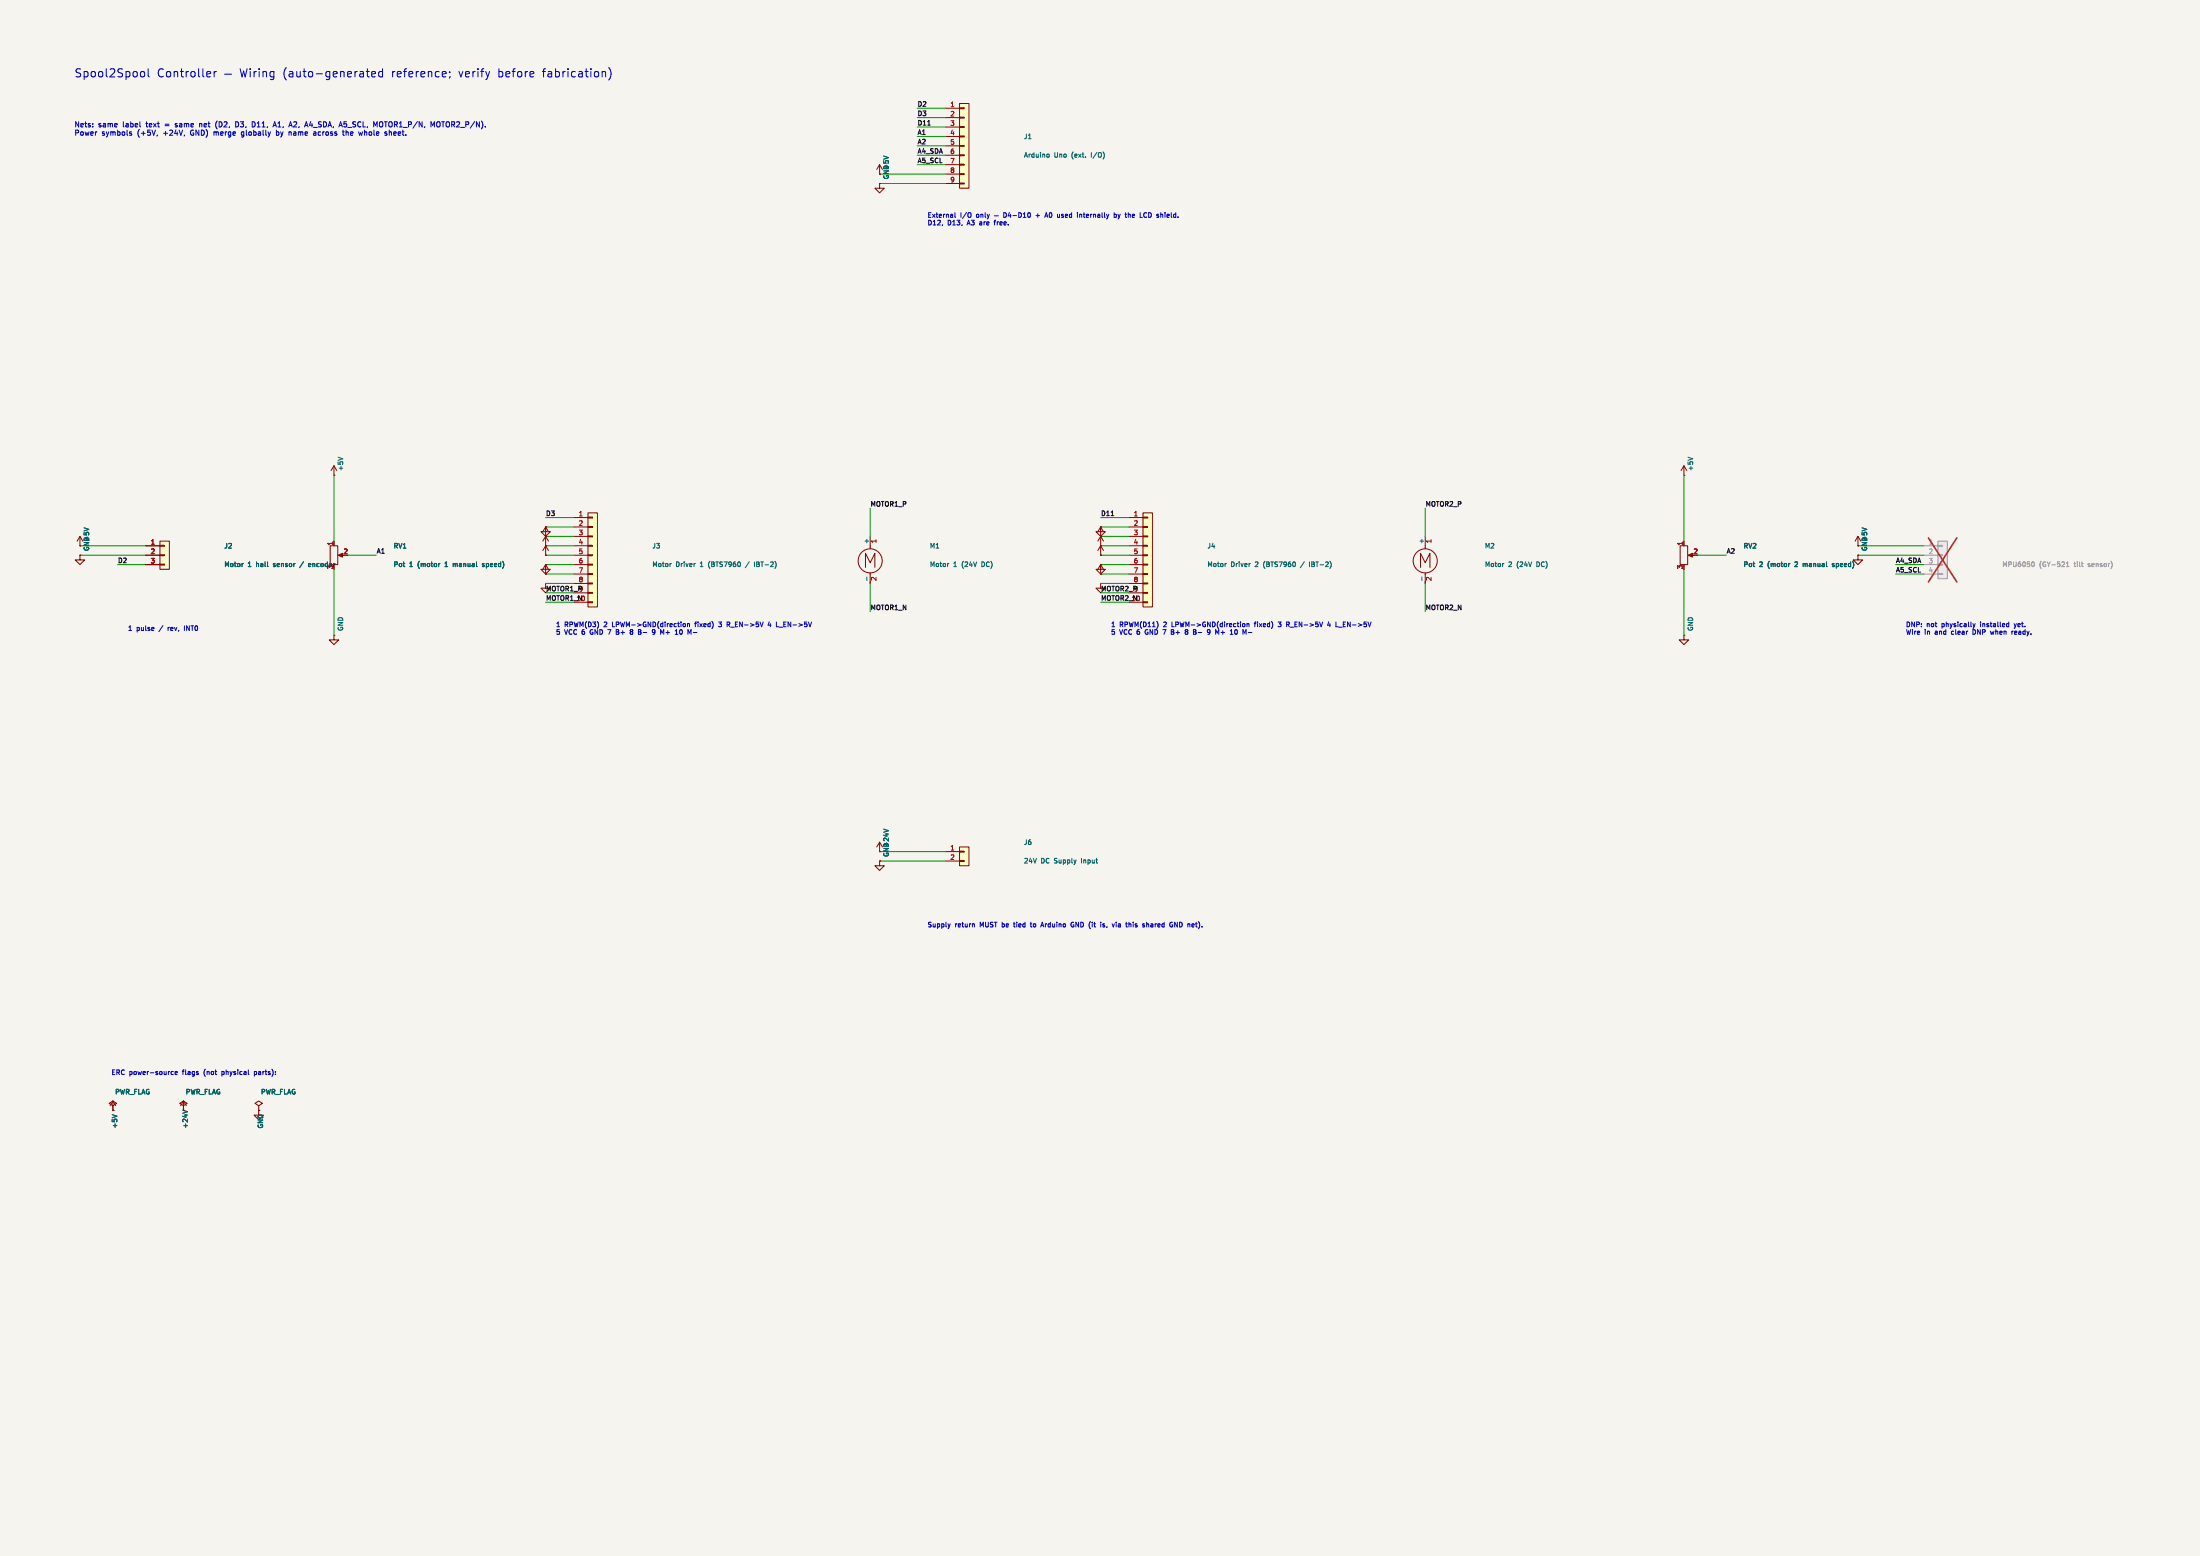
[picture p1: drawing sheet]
<svg xmlns="http://www.w3.org/2000/svg" width="594mm" height="420mm" viewBox="0 0 594 420" stroke-linecap="round" stroke-linejoin="round" font-family="sans-serif">
<path d="M0 0h594v420h-594z" fill="#f5f4ef" stroke="#f5f4ef" stroke-width=".27"/>
<path d="M259.1 228.6h2.5v5.1h-2.5z" fill="#ffffc2"/>
<g fill="none" stroke="#840000" stroke-width=".27">
<path d="M147.3 152.4v1.3h1.3l-1.3 1.2-1.3-1.2h1.3M147.3 152.4h.1M233.7 153.2v-3.8l1.2 2.5 1.3-2.5v3.8M234.9 144.8v3.3M234.9 154.6v2.9M297.2 142.2v1.3h1.2l-1.2 1.3-1.3-1.3h1.3M297.2 142.2h.1M297.2 144.8h.1M297.2 149.9h.1M297.2 154.9h.1M297.2 147.3h.1M297.2 152.4v1.3h1.2l-1.2 1.2-1.3-1.2h1.3"/>
<path d="M297.2 152.4h.1M297.2 157.5v1.3h1.2l-1.2 1.2-1.3-1.2h1.3M297.2 157.5h.1M297.2 142.2l-.8 1.3M297.2 142.2l.7 1.3M297.2 142.2v7.7M297.2 152.4v2.5M297.2 147.3l-.8 1.3M297.2 147.3l.7 1.3M297.2 152.4l-.8 1.3M297.2 152.4l.7 1.3M297.2 144.8l-.8 1.3"/>
<path d="M297.2 144.8l.7 1.3M383.5 153.2v-3.8l1.3 2.5 1.3-2.5v3.8M384.8 144.8v3.3M384.8 154.6v2.9M237.5 232.4v1.3h1.3l-1.3 1.3-1.3-1.3h1.3M237.5 232.4h.1M237.5 229.9h.1M237.5 227.3l-.8 1.3M237.5 227.3l.8 1.3M237.5 227.3v2.6M255.3 229.9h3.8M255.3 232.4h3.8"/>
<path d="M259.1 228.6h2.5v5.1h-2.5zM259.1 229.7h1.2v.3h-1.2zM259.1 232.3h1.2v.2h-1.2zM30.5 299.7h.1M30.5 298.5l1-.7-1-.6-1 .6 1 .7v1.2M30.5 297.2l-.8 1.3M30.5 297.2l.7 1.3M30.5 297.2v2.5M49.5 298.5l1-.7-1-.6-1 .6 1 .7v1.2M49.5 299.7h.1M49.5 297.2l-.7 1.3M49.5 297.2l.8 1.3"/>
<path d="M49.5 297.2v2.5M69.8 298.5l1.1-.7-1.1-.6-1 .6 1 .7v1.2M69.8 299.7h.1M69.8 299.7v1.3h1.3l-1.3 1.3-1.2-1.3h1.2"/>
<circle cx="234.9" cy="151.4" r="3.3"/>
<circle cx="384.8" cy="151.4" r="3.3"/>
</g>
<path d="M234 155.7v1M256.1 152.1h.1M383.9 155.7v1M405.9 152.1h.2M238.6 223.8l1.3 .4M49.3 299.6l1.3 .5M30.3 300.9l1.3 .4" fill="none" stroke="#006464" stroke-width=".27"/>
<path d="M308.6 138.4h2.5v25.4h-2.5z" fill="#ffffc2"/>
<g fill="none" stroke="#840000" stroke-width=".27">
<path d="M304.8 139.7h3.8M308.6 138.4h2.5v25.4h-2.5zM308.6 139.6h1.3v.2h-1.3zM147.3 154.9h.1M147.3 152.4l-.7 1.3M147.3 152.4l.8 1.3M147.3 152.4v2.5M304.8 142.2h3.8M304.8 144.8h3.8M304.8 147.3h3.8M304.8 149.9h3.8M304.8 152.4h3.8"/>
<path d="M304.8 154.9h3.8M304.8 157.5h3.8M308.6 142.1h1.3v.3h-1.3zM308.6 144.7h1.3v.2h-1.3zM308.6 147.2h1.3v.2h-1.3zM308.6 149.7h1.3v.3h-1.3zM308.6 152.3h1.3v.2h-1.3zM308.6 154.8h1.3v.3h-1.3zM308.6 157.4h1.3v.2h-1.3zM308.6 159.9h1.3v.2h-1.3zM90.2 171.5v1.2h1.2l-1.2 1.3-1.3-1.3h1.3M90.2 171.5h.1"/>
<path d="M304.8 160h3.8M304.8 162.6h3.8M308.6 162.4h1.3v.3h-1.3z"/>
</g>
<path d="M331 152.1h.1M353.6 151.7v1.2" fill="none" stroke="#006464" stroke-width=".27"/>
<path d="M158.7 138.4h2.6v25.4h-2.6z" fill="#ffffc2"/>
<g fill="none" stroke="#840000" stroke-width=".27">
<path d="M154.9 139.7h3.8M158.7 138.4h2.6v25.4h-2.6zM158.7 139.6h1.3v.2h-1.3zM89.2 147.3h2v5.1h-2zM90.2 146.1v1.2M91.7 149.9h1M147.3 157.5v1.3h1.3l-1.3 1.2-1.3-1.2h1.3M147.3 157.5h.1M147.3 149.9h.1M147.3 144.8h.1M147.3 142.2v1.3h1.3l-1.3 1.3-1.3-1.3h1.3M147.3 142.2h.1"/>
<path d="M147.3 147.3h.1M147.3 147.3l-.7 1.3M147.3 147.3l.8 1.3M147.3 142.2v7.7M147.3 142.2l-.7 1.3M147.3 142.2l.8 1.3M147.3 144.8l-.7 1.3M147.3 144.8l.8 1.3M154.9 142.2h3.8M154.9 144.8h3.8M154.9 147.3h3.8M154.9 149.9h3.8"/>
<path d="M154.9 152.4h3.8M154.9 154.9h3.8M154.9 157.5h3.8M158.7 142.1h1.3v.3h-1.3zM158.7 144.7h1.3v.2h-1.3zM158.7 147.2h1.3v.2h-1.3zM158.7 149.7h1.3v.3h-1.3zM158.7 152.3h1.3v.2h-1.3zM158.7 154.8h1.3v.3h-1.3zM158.7 157.4h1.3v.2h-1.3zM158.7 159.9h1.3v.2h-1.3zM154.9 160h3.8"/>
<path d="M154.9 162.6h3.8M158.7 162.4h1.3v.3h-1.3zM454.7 171.5v1.2h1.2l-1.2 1.3-1.3-1.3h1.3M454.7 171.5h.1"/>
</g>
<path d="M118.8 152.1l-.2 .1M130.2 152.9h.2M130.4 152.1l-.2 .2 .2 .2M181.2 152.1h.1M203.7 151.7v1.2" fill="none" stroke="#006464" stroke-width=".27"/>
<path d="M91.3 149.9l1.2-.5v1z" fill="#840000" stroke="#840000" stroke-width=".27"/>
<path d="M43.2 146.1h2.5v7.6h-2.5z" fill="#ffffc2"/>
<path d="M39.4 147.3h3.8M39.4 149.9h3.8M39.4 152.4h3.8M43.2 146.1h2.5v7.6h-2.5zM43.2 147.2h1.2v.2h-1.2zM43.2 149.7h1.2v.3h-1.2zM43.2 152.3h1.2v.2h-1.2z" fill="none" stroke="#840000" stroke-width=".27"/>
<path d="M65.6 152.1h.1M83.5 152.1l-.2 .2 .2 .6M83.9 152.4l-.6 .1" fill="none" stroke="#006464" stroke-width=".27"/>
<path d="M259.1 27.9h2.5v22.9h-2.5z" fill="#ffffc2"/>
<g fill="none" stroke="#840000" stroke-width=".27">
<path d="M255.3 29.2h3.8M255.3 31.8h3.8M255.3 34.3h3.8M255.3 36.8h3.8M255.3 39.4h3.8M259.1 27.9h2.5v22.9h-2.5zM259.1 29.1h1.2v.2h-1.2zM259.1 31.6h1.2v.3h-1.2zM259.1 34.2h1.2v.2h-1.2zM259.1 36.7h1.2v.3h-1.2zM259.1 39.2h1.2v.3h-1.2zM255.3 41.9h3.8"/>
<path d="M255.3 44.5h3.8M255.3 47h3.8M255.3 49.5h3.8M259.1 41.8h1.2v.2h-1.2zM259.1 44.3h1.2v.3h-1.2zM259.1 46.9h1.2v.2h-1.2zM259.1 49.4h1.2v.3h-1.2zM90.2 128.3h.1M90.2 125.7l-.8 1.3M90.2 125.7l.7 1.3M90.2 125.7v2.6M21.6 149.9v1.2h1.3l-1.3 1.3-1.3-1.3h1.3"/>
<path d="M21.6 149.9h.1M21.6 147.3h.1M21.6 144.8l-.8 1.3M21.6 144.8l.8 1.3M21.6 144.8v2.5M501.6 149.9v1.2h1.3l-1.3 1.3-1.2-1.3h1.2M501.6 149.9h.1M501.6 147.3h.1M501.6 144.8l-.7 1.3M501.6 144.8l.8 1.3M501.6 144.8v2.5"/>
</g>
<path d="M282.9 41.6l.4 .2-.1 .5-.3 .1M91.3 123.4l1.2 .4M22.7 142.5l1.3 .4M502.8 142.5l1.2 .4" fill="none" stroke="#006464" stroke-width=".27"/>
<path d="M523.2 146.1h2.6v10.1h-2.6z" fill="#ebeae8"/>
<path d="M519.4 147.3h3.8M519.4 149.9h3.8M519.4 152.4h3.8M519.4 154.9h3.8M523.2 146.1h2.6v10.1h-2.6zM523.2 147.2h1.3v.2h-1.3zM523.2 149.7h1.3v.3h-1.3zM523.2 152.3h1.3v.2h-1.3zM523.2 154.8h1.3v.3h-1.3z" fill="none" stroke="#9c9b98" stroke-width=".27"/>
<path d="M548.8 151.7a.68 .68 0 0 1 .5 .6 .68 .68 0 0 1-.5 .6M557.9 152.9h.7M557.9 152l.4-.3v1.2" fill="none" stroke="#939391" stroke-width=".27"/>
<path d="M520.7 145.2l7.6 11.9M528.3 145.2l-7.6 11.9" fill="none" stroke="#e12e31" stroke-width=".46"/>
<g fill="none" stroke="#840000" stroke-width=".27">
<path d="M237.5 47h.1M237.5 49.5v1.3h1.3l-1.3 1.3-1.3-1.3h1.3M237.5 49.5h.1M237.5 44.5l-.8 1.2M237.5 44.5l.8 1.2M237.5 44.5v2.5M454.7 128.3h.1M454.7 125.7l-.8 1.3M454.7 125.7l.7 1.3M454.7 125.7v2.6M21.6 147.3h.1M21.6 149.9h.1"/>
<path d="M39.4 149.9h3.8M39.4 147.3h3.8M39.4 152.4h3.8M90.2 146.1v1.2M147.3 154.9h.1M147.3 147.3h.1M147.3 142.2h.1M147.3 144.8h.1M147.3 149.9h.1M147.3 152.4h.1M297.2 142.2h.1M297.2 144.8h.1"/>
<path d="M297.2 149.9h.1M297.2 154.9h.1M297.2 147.3h.1M297.2 152.4h.1M453.6 147.3h2.1v5.1h-2.1zM454.7 146.1v1.2M456.2 149.9h1M501.6 147.3h.1M501.6 149.9h.1M237.5 232.4h.1M237.5 229.9h.1M30.5 299.7h.1"/>
<path d="M49.5 299.7h.1M69.8 299.7h.1"/>
</g>
<g fill="none" stroke="#006464" stroke-width=".27">
<path d="M238.6 42.1l1.3 .5M455.8 123.4l1.2 .4M22.7 142.5l1.3 .4M65.6 152.1h.1M83.5 152.1l-.2 .2 .2 .6M83.9 152.4l-.6 .1M118.8 152.1l-.2 .1M130.2 152.9h.2M130.4 152.1l-.2 .2 .2 .2M483.3 152.1l-.3 .1M494.7 152.9h.1M494.9 152.1l-.2 .2 .2 .2"/>
<path d="M502.8 142.5l1.2 .4M238.6 223.8l1.3 .4M49.3 299.6l1.3 .5M30.3 300.9l1.3 .4"/>
</g>
<path d="M455.8 149.9l1.1-.5v1z" fill="#840000" stroke="#840000" stroke-width=".27"/>
<path d="M250.5 33.8h.7M300 139.2h.7" fill="none" stroke="#0f0f0f" stroke-width=".27"/>
<g fill="none" stroke="#009600" stroke-width=".27">
<path d="M247.6 39.4h7.7M247.6 36.8h7.7M247.6 34.3h7.7M247.6 31.8h7.7M247.6 29.2h7.7M237.5 47h17.8M237.5 49.5h17.8M247.6 44.5h7.7M247.6 41.9h7.7M90.2 128.3v17.8M147.3 139.7h7.6M234.9 137.2v7.6"/>
<path d="M297.2 139.7h7.6M384.8 137.2v7.6M454.7 128.3v17.8M21.6 149.9h17.8M21.6 147.3h17.8M31.7 152.4h7.7M90.2 153.7v17.8M94 149.9h7.6M147.3 149.9h7.6M147.3 147.3h7.6M147.3 142.2h7.6M147.3 154.9h7.6"/>
<path d="M147.3 144.8h7.6M147.3 152.4h7.6M147.3 157.5h7.6M234.9 157.5v7.6M297.2 149.9h7.6M297.2 147.3h7.6M297.2 142.2h7.6M297.2 154.9h7.6M297.2 144.8h7.6M297.2 152.4h7.6M297.2 157.5h7.6M384.8 157.5v7.6"/>
<path d="M454.7 153.7v17.8M458.5 149.9h7.6M501.6 149.9h17.8M501.6 147.3h17.8M511.8 154.9h7.6M511.8 152.4h7.6M147.3 160h7.6M147.3 162.6h7.6M297.2 160h7.6M297.2 162.6h7.6M237.5 232.4h17.8M237.5 229.9h17.8"/>
</g>
<g fill="none" stroke="#0000c2" stroke-width=".27">
<path d="M38.1 19.4l.5-.1 .5 .4v.6l-.2 .4h-.8M40 18.6v1.8l.3 .4M56.6 19.3l.3 .5-1.1 .2M57.8 19.3v1.5M58.4 19.3l-.4 .1-.2 .3M64.8 18.6l.6 2.2 .4-1.6 .4 1.6 .5-2.2M67.6 18.6v.2M67.6 19.3v1.5M68.6 19.3v1.5M69.2 19.3l-.4 .1-.2 .3M70 18.6v.2M70 19.3v1.5"/>
<path d="M71 19.5l.3-.2 .6 .1 .1 1.4M71 19.3v1.5M73.9 19.4l-.6-.1-.4 .4v.6l.2 .4h.8M73.9 19.3v1.8l-.4 .4-.5-.1M98.9 19.3h.8M99.2 18.6v1.8l.5 .4M103.3 19.4l-.6-.1-.5 .4v.6l.2 .4h.9M103.3 18.6v2.2M119.7 19.3l.7 .1 .1 .4-1.1 .2M121.4 19.4v.2M132.2 19.3l-.5 1.5M143.8 19.3l.3 .5-1 .2"/>
<path d="M162.6 19.5l.3-.2 .5 .1 .1 1.4M162.6 19.3v1.5M164.4 18.2a2.52 2.52 0 0 1 0 3.4M25 34.1v.2M25 33.4v.1M35.2 36.1l.4 .2-.5 .2M35.2 35.6l.3 .1M37.8 34.2l.2 .1M42.5 36.5l-.1 .2M53.9 33.3v1M54.1 33.3l-.2 .2M56.8 20.7l-.2 .1"/>
<path d="M58.6 32.7a1.65 1.65 0 0 0 0 2M60.6 20h1.9M64.2 32.9h-.6v1.4l.6-.1M65.2 36.9l.2 .1M65.3 35.7v.8M68.1 32.9l.7 .2M68.8 34.1l-.7 .2M73.7 34.3l.5-1.4 .4 1.4M73.8 33.9h.7M74.6 36.5h.4M74.6 35.1v1.4M75 35.6l-.4 .1"/>
<path d="M78.1 33.9h.7M78.1 35.7h.5M78.4 32.9l.5 1.4M82.7 32.9l.5 1.4M84.7 35.7l.4-.1 .2 .2M85.3 35.9l-.7 .3 .2 .3h.5M92.4 35.6h.6M92.6 35.1v1.2l.4 .2M92.8 34.1l.2 .2M93.6 32.9h-.7l-.1 .6 .2-.1M97.9 35.6l-.3 .9-.2-.6-.3 .6M100.3 20l1.1-.2-.1-.4-.6-.1-.4 .3 .2 1.1h.8"/>
<path d="M104.1 36.1l.4 .2-.5 .2M104.1 35.6l.3 .1M116.4 32.9l.4 1 .5-1v1.4M118.1 32.9l-.2 .4 .2 .9M120.4 20.7l-.7 .1M121.5 20.7l-.2 .4M144 20.7l-.2 .1M257.8 57.4v1.1l.2 .2M262.1 57.6v.9M268.5 58.3h1.1M271 57.4a.64 .64 0 0 1 .7 .6 .64 .64 0 0 1-.7 .7zM272.5 57.3l-.3 1h.8"/>
<path d="M272.8 57.8v.9M273.5 58.2h1M275.1 57.4a.64 .64 0 0 1 .7 .6 .64 .64 0 0 1-.7 .7zM276.3 58.7h.7M276.3 57.8l.3-.4v1.3M277.6 57.5l.2-.1a.62 .62 0 0 1 .4 .7 .62 .62 0 0 1-.5 .5l-.2-.4zM279.7 58.2h1M282.2 58.3h.6M282.5 57.4l-.4 1.3M286.1 58.6l-.4 .1M290.9 57.4v.1M290.9 57.8v.9"/>
<path d="M291.5 57.8v.9M291.7 57.8l-.2 .2M300.8 57.9l.4-.1 .2 .3-.1 .5h-.5M300.8 57.4v1.3M305 57.8l-.3 .1M309.2 57.4a.68 .68 0 0 0-.4 .6 .68 .68 0 0 0 .4 .7M166.4 169.9v1.3h.5M166.4 170.5h.4M170.3 170.4l.1 .1M170.4 170.5l-.3 .5 .5 .2M170.4 170.5h.2M172.4 170.5h.4"/>
<path d="M172.8 170.5l.2 .1M172.9 170.5h-.1M173 171.2h-.6M176.1 170.2l.3 .5 .5-.2M176.9 170.2l-.1 .7-.6 .3M178.8 170.8l.4-.9v1.3M182.3 171.2h.7M183.5 170.4l.1 .6M184.5 168.4h.5v.7l-.5-.1zM185.6 168.4h.5l.1 .8M185.6 168.3v.9M186.2 170.8l.4-.9v1.3"/>
<path d="M187.2 170.7h1M194 167.9h.8M194 169l.2 .2M196.3 168.6h.5M196.6 168.6l.4 .6M196.8 167.9h-.5v1.3M207.7 167.8l-.3 .9h.8M209.6 169.2h.6M210.4 169.3h.9M316.2 169.9v1.3h.5M316.2 170.5h.5M320.1 170.6v.5l.4 .1"/>
<path d="M320.1 170.4l.1 .1M320.1 170.5v.1M320.2 170.5h.3M320.2 170.5h-.1M322.2 170.5h.5M322.7 170.5l.1 .1M322.8 170.5h-.1M322.8 171.2h-.6M326 170.2l.2 .5 .5-.2M326.7 170.2l-.1 .7-.5 .3M328.6 170.8l.5-.9v1.3M332.2 171.2h.7"/>
<path d="M333.4 170.4v.6M335.6 168.4l.3-.1 .2 .3-.2 .6-.4-.3zM336 170.8l.4-.9v1.3M336.7 168.4h.5v.8M336.7 168.3v.9M337.1 170.7h.9M345.1 167.9h.8M345.1 169l.2 .2M347.4 168.6h.5M347.7 168.6l.4 .6M347.9 167.9h-.5v1.3M358.8 167.8l-.3 .9h.7"/>
<path d="M360.7 169.2h.6M361.4 169.3h1M532.7 168.3l.3 .9M533 169.2l-.3 .4M533.3 168.3l-.3 .9M537.4 170.4l.3 .8M541.9 168.4h.5M541.9 169.1h.5M542.4 167.9v1.3M543.2 170.4v.8M543.6 170.4l-.4 .2M256.6 249.4l-.3 .8"/>
<path d="M262.9 249.4l.2 .1v.7M278.1 249.4h.5M278.3 248.9l.1 1.2M281.1 249.8h.6M281.4 248.9l-.4 1.3M289.7 249.7h.2M289.8 248.9a.61 .61 0 0 0-.7 .7 .61 .61 0 0 0 .8 .5M297.7 250.1h.5M298.2 249.4l-.5 .1 .5 .3M300.9 249.4l-.3 .8M301.4 248.9v.2M301.4 249.4v.8"/>
<path d="M304.8 249.5l.4-.1 .2 .1M309.6 248.9v1.3M310.1 249.4l-.5 .1M316.4 249.7h.2v.4l-.2 .1M316.4 248.9l.1 .1M317.2 250.2v-1.3l.7 1.3M46.8 289.3l-.4-.1-.2 .2 .1 .6h.5M47.3 289.6l.6-.1-.1-.2-.3-.1-.2 .2v.6h.5M67.1 290h.1M68.7 289.2v1.3M68.7 290h.1M68.8 289.2l-.1 .1"/>
</g>
<g font-size="3.1" fill="#0000c2">
<text x="20" y="21.1">Spool2Spool</text>
<text x="42.2" y="21.1">Controller</text>
<text x="76.1" y="21.1">(auto-generated</text>
<text x="105.5" y="21.1">reference;</text>
<text x="123.6" y="21.1">verify</text>
<text x="134.2" y="21.1">before</text>
<text x="146.3" y="21.1">fabrication)</text>
</g>
<g font-size="1.9" fill="#0000c2">
<text x="20" y="34.6">Nets:</text>
<text x="26.5" y="34.6">same</text>
<text x="33.2" y="34.6">label</text>
<text x="39.7" y="34.6">text</text>
<text x="44.8" y="34.6">=</text>
<text x="47.8" y="34.6">same</text>
<text x="54.5" y="34.6">net</text>
<text x="59" y="34.6">(D2,</text>
<text x="64.6" y="34.6">D3,</text>
<text x="69.3" y="34.6">D11,</text>
<text x="75.2" y="34.6">A1,</text>
<text x="79.7" y="34.6">A2,</text>
<text x="84.1" y="34.6">A4_SDA,</text>
<text x="93.6" y="34.6">A5_SCL,</text>
<text x="102.9" y="34.6">MOTOR1_P/N,</text>
<text x="118.6" y="34.6">MOTOR2_P/N).</text>
<text x="20" y="36.8">Power</text>
<text x="27.4" y="36.8">symbols</text>
<text x="37.2" y="36.8">(+5V,</text>
<text x="44.3" y="36.8">+24V,</text>
<text x="51.8" y="36.8">GND)</text>
<text x="58.2" y="36.8">merge</text>
<text x="65.9" y="36.8">globally</text>
<text x="75.4" y="36.8">by</text>
<text x="79" y="36.8">name</text>
<text x="85.9" y="36.8">across</text>
<text x="94" y="36.8">the</text>
<text x="98.5" y="36.8">whole</text>
<text x="105.7" y="36.8">sheet.</text>
</g>
<g font-size="1.8" fill="#0f0f0f">
<text x="247.6" y="28.9">D2</text>
<text x="247.6" y="33.9">D11</text>
<text x="247.6" y="31.4">D3</text>
<text x="247.6" y="41.6">A4_SDA</text>
<text x="247.6" y="36.5">A1</text>
<text x="247.6" y="39">A2</text>
<text x="247.6" y="44.1">A5_SCL</text>
<text x="234.9" y="136.8">MOTOR1_P</text>
<text x="384.8" y="136.8">MOTOR2_P</text>
<text x="147.3" y="139.4">D3</text>
<text x="297.2" y="139.4">D11</text>
<text x="101.6" y="149.5">A1</text>
<text x="466.1" y="149.5">A2</text>
<text x="31.7" y="152.1">D2</text>
<text x="511.8" y="154.6">A5_SCL</text>
<text x="511.8" y="152.1">A4_SDA</text>
<text x="147.3" y="159.7">MOTOR1_P</text>
<text x="156.1" y="159.8">9</text>
<text x="297.2" y="159.7">MOTOR2_P</text>
<text x="306" y="159.8">9</text>
<text x="147.3" y="162.2">MOTOR1_N</text>
<text x="155.5" y="162.3">10</text>
<text x="234.9" y="164.8">MOTOR1_N</text>
<text x="297.2" y="162.2">MOTOR2_N</text>
<text x="305.4" y="162.3">10</text>
<text x="384.8" y="164.8">MOTOR2_N</text>
</g>
<g font-size="1.8" fill="#a90000">
<text x="256.5" y="29">1</text>
<text x="256.5" y="31.5">2</text>
<text x="256.5" y="34">3</text>
<text x="256.5" y="36.6">4</text>
<text x="256.5" y="39.1">5</text>
<text x="256.5" y="41.7">6</text>
<text x="256.5" y="44.2">7</text>
<text x="256.5" y="46.7">8</text>
<text x="256.5" y="49.3">9</text>
<text x="156.1" y="139.4">1</text>
<text x="156.1" y="142">2</text>
<text x="306" y="139.4">1</text>
<text x="306" y="142">2</text>
<text x="40.6" y="147.1">1</text>
<text x="40.6" y="149.6">2</text>
<text x="89.9" y="147.4" transform="rotate(-90 89.9 147.4)">1</text>
<text x="92.6" y="149.6">2</text>
<text x="156.1" y="144.5">3</text>
<text x="156.1" y="147.1">4</text>
<text x="156.1" y="149.6">5</text>
<text x="236.9" y="146.8" transform="rotate(-90 236.9 146.8)">1</text>
<text x="306" y="144.5">3</text>
<text x="306" y="147.1">4</text>
<text x="306" y="149.6">5</text>
<text x="386.8" y="146.8" transform="rotate(-90 386.8 146.8)">1</text>
<text x="454.4" y="147.4" transform="rotate(-90 454.4 147.4)">1</text>
<text x="457.1" y="149.6">2</text>
<text x="40.6" y="152.1">3</text>
<text x="89.9" y="153.7" transform="rotate(-90 89.9 153.7)">3</text>
<text x="156.1" y="152.1">6</text>
<text x="156.1" y="154.7">7</text>
<text x="306" y="152.1">6</text>
<text x="306" y="154.7">7</text>
<text x="454.4" y="153.7" transform="rotate(-90 454.4 153.7)">3</text>
<text x="156.1" y="157.2">8</text>
<text x="236.9" y="156.9" transform="rotate(-90 236.9 156.9)">2</text>
<text x="306" y="157.2">8</text>
<text x="386.8" y="156.9" transform="rotate(-90 386.8 156.9)">2</text>
<text x="256.5" y="229.6">1</text>
<text x="256.5" y="232.2">2</text>
</g>
<g font-size="1.8" fill="#006464">
<text x="276.4" y="37.7">J1</text>
<text x="240.2" y="46" transform="rotate(-90 240.2 46)">+5V</text>
<text x="276.4" y="42.7">Arduino</text>
<text x="284.6" y="42.7">Uno</text>
<text x="289.4" y="42.7">(ext.</text>
<text x="294.9" y="42.7">I/O)</text>
<text x="240.2" y="48.5" transform="rotate(-90 240.2 48.5)">GND</text>
<text x="92.8" y="127.3" transform="rotate(-90 92.8 127.3)">+5V</text>
<text x="457.3" y="127.3" transform="rotate(-90 457.3 127.3)">+5V</text>
<text x="24.3" y="148.9" transform="rotate(-90 24.3 148.9)">GND</text>
<text x="24.3" y="146.3" transform="rotate(-90 24.3 146.3)">+5V</text>
<text x="60.5" y="148.2">J2</text>
<text x="106.2" y="148.2">RV1</text>
<text x="176" y="148.2">J3</text>
<text x="234.7" y="146.9" transform="rotate(-90 234.7 146.9)">+</text>
<text x="251" y="148.2">M1</text>
<text x="325.9" y="148.2">J4</text>
<text x="384.6" y="146.9" transform="rotate(-90 384.6 146.9)">+</text>
<text x="400.8" y="148.2">M2</text>
<text x="470.7" y="148.2">RV2</text>
<text x="504.3" y="148.9" transform="rotate(-90 504.3 148.9)">GND</text>
<text x="504.3" y="146.3" transform="rotate(-90 504.3 146.3)">+5V</text>
<text x="60.5" y="153.2">Motor</text>
<text x="66.9" y="153.2">1</text>
<text x="69.3" y="153.2">hall</text>
<text x="74.1" y="153.2">sensor</text>
<text x="81.5" y="153.2">/</text>
<text x="84" y="153.2">encoder</text>
<text x="106.2" y="153.2">Pot</text>
<text x="110.5" y="153.2">1</text>
<text x="112.9" y="153.2">(motor</text>
<text x="120.4" y="153.2">1</text>
<text x="122.8" y="153.2">manual</text>
<text x="130.9" y="153.2">speed)</text>
<text x="176" y="153.2">Motor</text>
<text x="182.5" y="153.2">Driver</text>
<text x="189.1" y="153.2">1</text>
<text x="191.5" y="153.2">(BTS7960</text>
<text x="201.8" y="153.2">/</text>
<text x="204.3" y="153.2">IBT-2)</text>
<text x="251" y="153.2">Motor</text>
<text x="257.4" y="153.2">1</text>
<text x="259.8" y="153.2">(24V</text>
<text x="265.3" y="153.2">DC)</text>
<text x="325.9" y="153.2">Motor</text>
<text x="332.3" y="153.2">Driver</text>
<text x="339" y="153.2">2</text>
<text x="341.4" y="153.2">(BTS7960</text>
<text x="351.7" y="153.2">/</text>
<text x="354.2" y="153.2">IBT-2)</text>
<text x="400.8" y="153.2">Motor</text>
<text x="407.3" y="153.2">2</text>
<text x="409.6" y="153.2">(24V</text>
<text x="415.2" y="153.2">DC)</text>
<text x="470.7" y="153.2">Pot</text>
<text x="475" y="153.2">2</text>
<text x="477.4" y="153.2">(motor</text>
<text x="484.9" y="153.2">2</text>
<text x="487.3" y="153.2">manual</text>
<text x="495.4" y="153.2">speed)</text>
<text x="92.8" y="170.4" transform="rotate(-90 92.8 170.4)">GND</text>
<text x="457.3" y="170.4" transform="rotate(-90 457.3 170.4)">GND</text>
<text x="240.2" y="231.4" transform="rotate(-90 240.2 231.4)">GND</text>
<text x="240.2" y="228.9" transform="rotate(-90 240.2 228.9)">+24V</text>
<text x="276.4" y="228.2">J6</text>
<text x="276.4" y="233.2">24V</text>
<text x="281" y="233.2">DC Supply</text>
<text x="292.2" y="233.2">Input</text>
<text x="31" y="295.6">PWR_FLAG</text>
<text x="50" y="295.6">PWR_FLAG</text>
<text x="70.4" y="295.6">PWR_FLAG</text>
<text x="31.8" y="304.7" transform="rotate(-90 31.8 304.7)">+5V</text>
<text x="50.9" y="304.7" transform="rotate(-90 50.9 304.7)">+24V</text>
<text x="71.2" y="304.7" transform="rotate(-90 71.2 304.7)">GND</text>
</g>
<g font-size="1.8" fill="#0000c2">
<text x="250.3" y="59">External</text>
<text x="259.3" y="59">I/O</text>
<text x="263.7" y="59">only</text>
<text x="280.3" y="59">+</text>
<text x="283.1" y="59">A0</text>
<text x="286.5" y="59">used</text>
<text x="292.1" y="59">internally</text>
<text x="302.3" y="59">by</text>
<text x="305.5" y="59">the</text>
<text x="309.7" y="59">LCD shield.</text>
<text x="250.3" y="61">D12,</text>
<text x="255.8" y="61">D13,</text>
<text x="261.3" y="61">A3</text>
<text x="264.7" y="61">are</text>
<text x="268.9" y="61">free.</text>
<text x="34.4" y="170.5">1</text>
<text x="36.8" y="170.5">pulse</text>
<text x="43.1" y="170.5">/</text>
<text x="45.6" y="170.5">rev,</text>
<text x="50.2" y="170.5">INT0</text>
<text x="150" y="169.5">1</text>
<text x="150" y="171.5">5</text>
<text x="152.4" y="169.5">RPWM(D3)</text>
<text x="152.4" y="171.5">VCC 6</text>
<text x="159.6" y="171.5">GND 7</text>
<text x="163.2" y="169.5">2</text>
<text x="165.6" y="169.5">LPWM-&gt;GND(direction</text>
<text x="167" y="171.5">B+</text>
<text x="171" y="171.5">8</text>
<text x="173.4" y="171.5">B-</text>
<text x="177.4" y="171.5">9</text>
<text x="179.8" y="171.5">M+</text>
<text x="184" y="171.5">10</text>
<text x="188.1" y="169.5">fixed)</text>
<text x="194.8" y="169.5">3</text>
<text x="197.1" y="169.5">R_EN-&gt;5V</text>
<text x="208.5" y="169.5">4</text>
<text x="210.9" y="169.5">L_EN-&gt;5V</text>
<text x="299.9" y="169.5">1</text>
<text x="299.9" y="171.5">5</text>
<text x="302.3" y="169.5">RPWM(D11)</text>
<text x="302.3" y="171.5">VCC 6</text>
<text x="309.4" y="171.5">GND 7</text>
<text x="314.3" y="169.5">2</text>
<text x="316.6" y="169.5">LPWM-&gt;GND(direction</text>
<text x="316.9" y="171.5">B+</text>
<text x="320.9" y="171.5">8</text>
<text x="323.3" y="171.5">B-</text>
<text x="327.3" y="171.5">9</text>
<text x="329.6" y="171.5">M+</text>
<text x="333.8" y="171.5">10</text>
<text x="339.2" y="169.5">fixed)</text>
<text x="345.8" y="169.5">3</text>
<text x="348.2" y="169.5">R_EN-&gt;5V</text>
<text x="359.5" y="169.5">4</text>
<text x="361.9" y="169.5">L_EN-&gt;5V</text>
<text x="514.5" y="169.5">DNP:</text>
<text x="514.5" y="171.5">Wire</text>
<text x="519.6" y="171.5">in</text>
<text x="520.2" y="169.5">not</text>
<text x="522.5" y="171.5">and</text>
<text x="524.4" y="169.5">physically</text>
<text x="527.2" y="171.5">clear</text>
<text x="533.1" y="171.5">DNP</text>
<text x="535" y="169.5">installed</text>
<text x="538.1" y="171.5">when</text>
<text x="544" y="171.5">ready.</text>
<text x="544.4" y="169.5">yet.</text>
<text x="250.3" y="250.5">Supply</text>
<text x="257.8" y="250.5">return</text>
<text x="264.7" y="250.5">MUST be</text>
<text x="274.2" y="250.5">tied</text>
<text x="278.9" y="250.5">to</text>
<text x="282" y="250.5">Arduino</text>
<text x="290.2" y="250.5">GND (it</text>
<text x="298.6" y="250.5">is,</text>
<text x="302" y="250.5">via</text>
<text x="305.9" y="250.5">this</text>
<text x="310.6" y="250.5">shared</text>
<text x="318.1" y="250.5">GND net).</text>
<text x="30" y="290.3">ERC power-source</text>
<text x="49.4" y="290.3">flags</text>
<text x="55.3" y="290.3">(not</text>
<text x="60.3" y="290.3">physical</text>
<text x="69.3" y="290.3">parts):</text>
</g>
<g font-size="1.8" fill="#a5a4a2">
<text x="520.6" y="147.1">1</text>
<text x="520.6" y="149.6">2</text>
<text x="520.6" y="152.1">3</text>
<text x="520.6" y="154.7">4</text>
</g>
<g font-size="1.8" fill="#939391">
<text x="540.5" y="153.2">MPU6050</text>
<text x="550.6" y="153.2">(GY-521</text>
<text x="560.2" y="153.2">tilt</text>
<text x="564" y="153.2">sensor)</text>
</g>
</svg>
